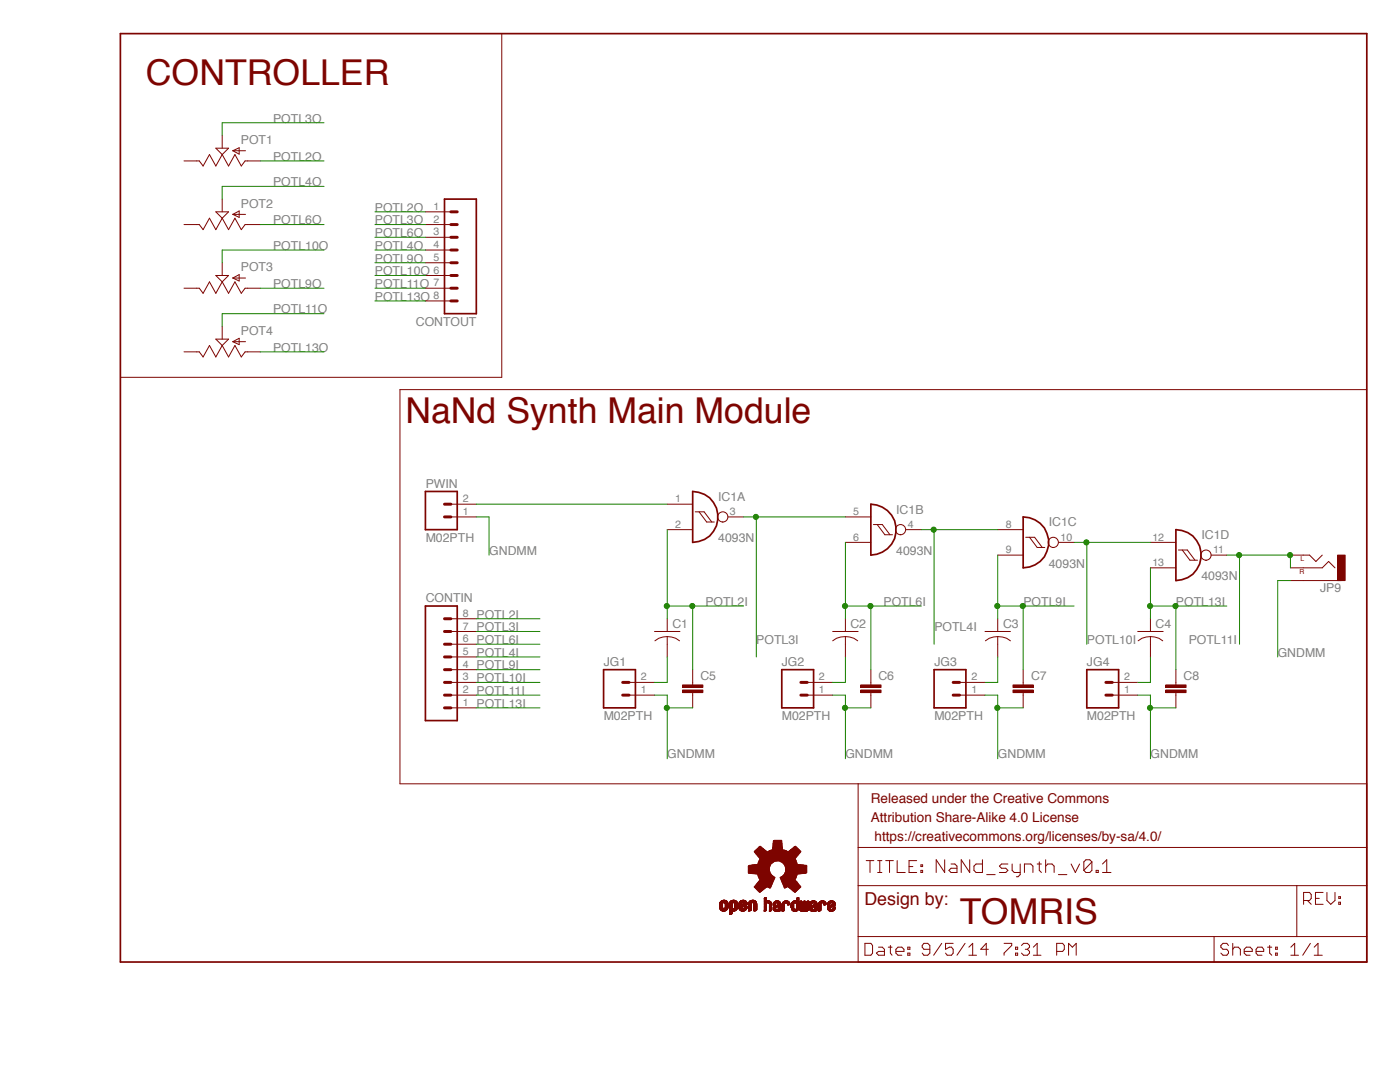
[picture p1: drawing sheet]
<svg xmlns="http://www.w3.org/2000/svg" width="279mm" height="216mm" viewBox="0 0 279 216" stroke-linecap="round" stroke-linejoin="round" font-family="sans-serif">
<g fill="none" stroke="#7d0400" stroke-width=".2">
<path d="M100.1 6.7v68.6h-76.1M272.8 77.7h-193v78.7h193v35.6h-101.5v-35.6M133.2 100.6h5M133.2 105.7h5M138.7 102.1h1.8l1.5 2.1M139.5 102.1l1.5 2.1h1.6M145.3 103.1h3.1M168.7 103.1h5.1M168.7 108.2h5.1M174.3 104.7h1.8l1.5 2M175.1 104.7l1.5 2h1.5M180.8 105.7h3.1"/>
<path d="M199.1 105.7h5.1M199.1 110.8h5.1M204.7 107.2h1.8l1.5 2M205.5 107.2l1.5 2h1.5M211.3 108.2h3.1M229.6 108.2h5.1M229.6 113.3h5.1M235.2 109.7h1.8l1.5 2.1M235.9 109.7l1.6 2.1h1.5M241.7 110.8h3.1M130.6 126h5.1M133.2 127l1.7 .4 .7 .5"/>
<path d="M133.2 127l-1.7 .4-.8 .5M133.2 123.5v2.5M133.2 127v4.1M138.2 136.2v.5M138.2 138.2v.5M166.2 126h5.1M168.7 127l1.7 .4 .8 .5M168.7 127l-1.8 .4-.7 .5M168.7 123.5v2.5M168.7 127v4.1M196.6 126h5.1M199.1 127l1.8 .4 .8 .5"/>
<path d="M199.1 127l-1.7 .4-.7 .5M199.1 123.5v2.5M199.1 127v4.1M227.1 126h5M229.6 127l1.7 .4 .8 .5M229.6 127l-1.7 .4-.8 .5M229.6 123.5v2.5M229.6 127v4.1M143.8 179.9h1.2M143.9 179.9h1M144 179.8h.8M144.2 179.7h.4"/>
<path d="M145.7 179.9h1.2M145.8 179.9h1M145.9 179.8h.8M146.1 179.7h.4M147.6 179.9h1.2M147.7 179.9h1M147.8 179.8h.9M148 179.7h.4M149.5 179.9h1.2M149.6 179.9h1M149.7 179.8h.8M149.9 179.7h.4"/>
<path d="M152.5 179.3h.3M152.5 179.7h.3M152.5 179.9h1.1M152.5 179.9h1M152.5 179.8h.3M152.5 179.6h.3M152.5 179.5h.3M152.5 179.4h.3M152.5 179.2h.3M152.7 179.1v.1M154.6 179.9h.8M154.7 179.9h.6"/>
<path d="M156.4 179.9h.9M156.5 179.9h.6M158.2 179.9h1.1M158.3 179.9h.6M159 179.7h.3M159 179.3h.3M159 179.9h.3M159 179.8h.3M159 179.6h.3M159 179.5h.3M159 179.4h.3M159.1 179.2h.2"/>
<path d="M159.2 179.1v.1M159.6 179.9h.2M159.7 179.9h.1M160.3 179.9h.3M160.4 179.9h.2M161 179.9h.3M161.1 179.9h.2M161.8 179.9h.9M161.9 179.9h.6M163.6 179.9h.9M163.7 179.9h.7M165.4 179.9h.9"/>
<path d="M165.6 179.9h.6M171.3 176.7h101.5M171.3 169.1h101.5M172.9 171.7h1.5M173.6 171.7v2.4M175.2 171.7h.8M175.2 174.1h.8M175.6 171.7v2.4M176.8 171.7h1.5M177.5 171.7v2.4M179 171.7v2.4h1.7M181.4 172.9h.8"/>
<path d="M182.9 171.7h-1.5v2.4h1.5M183.8 173.7h.3v.4h-.3zM183.8 172.6h.3v.3h-.3zM188.5 171.6v2.5l-1.7-2.5v2.5M189.8 172.4h.8l.4 .4v1.3h-1.2l-.4-.4 .4-.5h1.2M193.5 171.6v2.5l-1.7-2.5v2.5M196.1 171.6v2.5h-1.3l-.4-.4v-.9l.4-.4h1.3M196.9 174.5h1.7M201.1 172.4h-1.2l-.4 .4 .4 .4h.8l.4 .5-.4 .4h-1.2M202 172.4v1.3l.4 .4h1.2M203.6 172.4v2.1l-.4 .4h-.4M204.4 174.1v-1.7h1.3l.4 .4v1.3"/>
<path d="M207 172.4h.8M207.4 172v1.7l.4 .4M208.7 172.8l.4-.4h.9l.4 .4v1.3M208.7 171.6v2.5M211.2 174.5h1.7M213.8 172.4l.8 1.7 .9-1.7M217.9 172v1.7l-.4 .4h-.8l-.4-.4M217.9 172l-.4-.4h-.8l-.4 .4v1.7M217.9 172l-1.6 1.7M218.8 173.7h.4v.4h-.4zM220 174.1h1.7M220 172.4l.9-.8v2.5"/>
<path d="M258.8 176.7v10.2M260.2 179.7h1.1l.4-.4v-.8l-.4-.4h-1.1v2.3M260.9 179.7l.8 .7M262.5 179.3h.8M264.1 178.1h-1.6v2.3h1.6M264.8 178.1v1.6l.8 .7 .8-.7v-1.6M267.2 178.9h.3v.4h-.3zM143.7 180.4h.3M143.7 181.4h.6M143.7 181.3h.5M143.7 181.2h.4M143.7 181.1h.4"/>
<path d="M143.7 181h.3M143.7 180.9h.3M143.7 180.8h.3M143.7 180.7h.3M143.7 180.6h.3M143.7 180.5h.3M143.7 180.4h.4M143.7 180.3h.4M143.7 180.2h.5M143.7 180.1h.6M143.7 180h1.3M143.7 181.5h1.3"/>
<path d="M143.8 181.6h1.1M143.8 181.5h1.2M144 181.7h.8M144.2 181.8h.4M144.4 180.1h.7M144.5 181.4h.6M144.6 181.3h.5M144.6 180.2h.5M144.7 181.2h.4M144.7 180.4h.4M144.7 180.3h.4M144.8 180.4h.3"/>
<path d="M144.8 181.1h.3M144.8 181h.3M144.8 180.9h.3M144.8 180.8h.3M144.8 180.7h.3M144.8 180.6h.3M144.8 180.5h.3M145.6 180.4h.3M145.6 182.5h.2M145.6 182.4h.3M145.6 182.3h.3M145.6 182.2h.3"/>
<path d="M145.6 182.1h.3M145.6 182h.3M145.6 181.9h.3M145.6 181.8h.3M145.6 181.7h1.1M145.6 181.6h1.2M145.6 181.5h1.3M145.6 181.5h1.4M145.6 181.4h.6M145.6 181.3h.4M145.6 181.2h.4M145.6 181.1h.3"/>
<path d="M145.6 181h.3M145.6 180.9h.3M145.6 180.8h.3M145.6 180.7h.3M145.6 180.6h.3M145.6 180.5h.3M145.6 180.3h.4M145.6 180.2h.4M145.6 180.1h.6M145.7 180h1.3M146.1 181.8h.4M146.4 181.4h.6"/>
<path d="M146.4 180.1h.6M146.5 181.3h.5M146.5 180.2h.5M146.6 180.4h.4M146.6 181.2h.4M146.6 181.1h.4M146.6 181h.4M146.6 180.9h.4M146.6 180.8h.4M146.6 180.7h.4M146.6 180.6h.4M146.6 180.5h.4"/>
<path d="M146.6 180.3h.4M147.5 180.4h.4M147.5 181.3h.5M147.5 181.2h.4M147.5 181.1h.4M147.5 181h.6M147.5 181h.7M147.5 180.9h.9M147.5 180.8h1.2M147.5 180.7h1.3M147.5 180.6h1.4M147.5 180.5h.4"/>
<path d="M147.5 180.3h.4M147.5 180.2h.5M147.6 180h1.2M147.6 181.5h1.2M147.6 181.4h.5M147.6 180.1h.5M147.7 181.6h1M147.8 181.7h.8M148 181.8h.4M148.1 180.5h.8M148.3 180.4h.6M148.3 181.4h.6"/>
<path d="M148.3 180.1h.6M148.4 181.3h.5M148.4 180.2h.5M148.5 181.2h.4M148.5 180.4h.4M148.5 180.3h.4M148.6 181.1h.3M148.6 181h.3M148.7 181h.2M148.7 180.9h.2M149.3 181.8h.2M149.4 180.4h.4"/>
<path d="M149.4 181.7h.4M149.4 181.6h.4M149.4 181.5h.4M149.4 181.4h.4M149.4 181.3h.4M149.4 181.2h.4M149.4 181.1h.4M149.4 181h.4M149.4 180.9h.4M149.4 180.8h.4M149.4 180.7h.4M149.4 180.6h.4"/>
<path d="M149.4 180.5h.4M149.4 180.3h.4M149.4 180.2h.5M149.4 180.1h.7M149.5 180h1.3M150.2 180.1h.6M150.3 180.2h.6M150.4 180.4h.5M150.4 181.7h.4M150.4 181.6h.5M150.4 181.5h.5M150.4 181.4h.5"/>
<path d="M150.4 181.3h.5M150.4 181.2h.5M150.4 181.1h.5M150.4 181h.5M150.4 180.9h.5M150.4 180.8h.5M150.4 180.7h.5M150.4 180.6h.5M150.4 180.5h.5M150.4 180.3h.5M150.5 181.8h.1M152.5 181.8h.1"/>
<path d="M152.5 181.7h.3M152.5 180.4h.3M152.5 180h1.2M152.5 181.6h.3M152.5 181.5h.3M152.5 181.4h.3M152.5 181.3h.3M152.5 181.2h.3M152.5 181.1h.3M152.5 181h.3M152.5 180.9h.3M152.5 180.8h.3"/>
<path d="M152.5 180.7h.3M152.5 180.6h.3M152.5 180.5h.3M152.5 180.3h.4M152.5 180.2h.5M152.5 180.1h1.2M153.4 180.2h.4M153.5 181.8h.2M153.5 180.3h.3M153.6 180.4h.2M153.6 181.7h.2M153.6 181.6h.2"/>
<path d="M153.6 181.5h.2M153.6 181.4h.2M153.6 181.3h.2M153.6 181.2h.2M153.6 181.1h.2M153.6 181h.2M153.6 180.9h.2M153.6 180.8h.2M153.6 180.7h.2M153.6 180.6h.2M153.6 180.5h.2M154.2 180.6h.3"/>
<path d="M154.3 180.4h.3M154.3 181.5h.9M154.3 181.5h.4M154.3 181.4h.4M154.3 181.3h.3M154.3 181.2h.4M154.3 181.1h.4M154.3 181h.7M154.3 180.5h.3M154.3 180.4h.4M154.3 180.3h.4M154.3 180.2h.4"/>
<path d="M154.4 181.6h.8M154.4 181h.8M154.4 180.1h1.2M154.5 180h1M154.5 181.7h.8M154.5 180.9h1.2M154.7 181.8h.5M154.7 180.8h1M154.8 180.7h.9M155.1 181.5h.1M155.1 180.6h.6M155.2 180.2h.4"/>
<path d="M155.3 180.5h.4M155.3 180.3h.4M155.3 180.4h.4M155.3 181.8h.2M155.3 181.7h.4M155.3 181.6h.4M155.3 181.5h.4M155.3 181.4h.4M155.3 181.3h.4M155.3 181.2h.4M155.3 181.1h.4M155.3 181h.4"/>
<path d="M156 181.8h.3M156.1 180.4h.3M156.1 181.7h.3M156.1 181.6h.3M156.1 181.5h.3M156.1 181.4h.3M156.1 181.3h.3M156.1 181.2h.3M156.1 181.1h.3M156.1 181h.3M156.1 180.9h.3M156.1 180.8h.3"/>
<path d="M156.1 180.7h.3M156.1 180.6h.3M156.1 180.5h.3M156.1 180.3h.4M156.2 180.2h.4M156.2 180.1h1.2M156.3 180h1.1M157 180.2h.5M157.1 180.4h.4M157.1 180.3h.4M157.2 180.4h.3M157.5 180.5l-.3 .1"/>
<path d="M157.9 181.1h.3M157.9 181h.3M157.9 180.9h.3M157.9 180.8h.3M157.9 180.7h.3M157.9 180.6h.3M157.9 180.5h.3M158 180.4h.2M158 181.5h.5M158 181.4h.3M158 181.3h.2M158 181.2h.2"/>
<path d="M158 180.4h.3M158 180.3h.3M158 180.2h.4M158.1 180h1.2M158.1 181.6h1.1M158.1 181.5h1.1M158.1 180.1h1.2M158.2 181.7h.9M158.3 181.8h.6M158.8 181.5h.4M158.8 180.2h.5M158.9 181.4h.3"/>
<path d="M158.9 180.3h.4M159 180.4h.3M159 181.3h.3M159 181.2h.3M159 181.1h.3M159 181h.3M159 180.9h.3M159 180.8h.3M159 180.7h.3M159 180.6h.3M159 180.5h.3M159.6 180.4h.2"/>
<path d="M159.6 180h.2M159.6 181.5h1.7M159.6 181.5h.3M159.6 181.4h.3M159.6 181.3h.3M159.6 181.2h.2M159.6 181.1h.2M159.6 181h.2M159.6 180.9h.2M159.6 180.8h.2M159.6 180.7h.2M159.6 180.6h.2"/>
<path d="M159.6 180.5h.2M159.6 180.3h.2M159.6 180.2h.2M159.6 180.1h.2M159.7 181.6h1.5M159.7 181.7h1.5M159.8 181.8h.5M160.2 181.5h.5M160.3 180.4h.3M160.3 180h.3M160.3 181.4h.3M160.3 181.3h.3"/>
<path d="M160.3 181.2h.3M160.3 181.1h.3M160.3 181h.3M160.3 180.9h.3M160.3 180.8h.3M160.3 180.7h.3M160.3 180.6h.3M160.3 180.5h.3M160.3 180.3h.3M160.3 180.2h.3M160.3 180.1h.3M160.5 181.8h.5"/>
<path d="M160.9 181.5h.4M160.9 181.4h.4M161 180.4h.3M161 180h.3M161 181.3h.3M161 181.2h.3M161 181.1h.3M161 181h.3M161 180.9h.3M161 180.8h.3M161 180.7h.3M161 180.6h.3"/>
<path d="M161 180.5h.3M161 180.3h.3M161 180.2h.3M161 180.1h.3M161.5 180.4h.4M161.5 181.5h.4M161.5 181.4h.4M161.5 181.3h.4M161.5 181.2h.4M161.5 181.1h.5M161.5 180.6h.2M161.5 180.5h.4"/>
<path d="M161.6 181.5h.9M161.6 181h.6M161.6 180.3h.3M161.6 180.2h.4M161.7 180h1.1M161.7 181.6h.8M161.7 181h.7M161.7 180.1h1.1M161.8 181.7h.7M161.8 180.9h1.1M161.9 181.8h.6M161.9 180.8h1"/>
<path d="M162.1 180.7h.8M162.3 181.5h.1M162.3 180.6h.6M162.5 180.2h.4M162.5 181.8h.3M162.5 180.5h.4M162.5 180.3h.4M162.6 180.4h.3M162.6 181.7h.3M162.6 181.6h.3M162.6 181.5h.3M162.6 181.4h.3"/>
<path d="M162.6 181.3h.3M162.6 181.2h.3M162.6 181.1h.3M162.6 181h.3M163.3 181.8h.3M163.4 180.4h.2M163.4 181.7h.2M163.4 181.6h.2M163.4 181.5h.2M163.4 181.4h.2M163.4 181.3h.2M163.4 181.2h.2"/>
<path d="M163.4 181.1h.2M163.4 181h.2M163.4 180.9h.2M163.4 180.8h.2M163.4 180.7h.2M163.4 180.6h.2M163.4 180.5h.2M163.4 180.4h.3M163.4 180.3h.4M163.4 180.2h.4M163.5 180.1h1.2M163.6 180h1"/>
<path d="M164.2 180.2h.5M164.3 180.3h.4M164.4 180.4h.3M164.4 180.5h.3M164.5 180.6h.1M165.2 180.4h.3M165.2 181.4h.4M165.2 181.3h.3M165.2 181.2h.3M165.2 181.1h.4M165.2 181h.6M165.2 181h.7"/>
<path d="M165.2 180.9h1M165.2 180.8h1.1M165.2 180.7h.3M165.2 180.6h.3M165.2 180.5h.3M165.2 180.3h.4M165.2 181.5h1.2M165.2 181.5h.5M165.2 180.2h.5M165.2 180.1h1.2M165.3 180h1.1M165.3 181.6h1"/>
<path d="M165.4 181.7h.9M165.6 181.8h.6M165.7 180.7h.8M165.8 180.6h.7M166.1 181.5h.4M166.1 180.5h.4M166.1 180.2h.4M166.2 181.4h.3M166.2 181.3h.3M166.2 180.4h.3M166.2 180.3h.3M166.3 180.4h.2"/>
<path d="M166.3 181.2h.2M166.3 181.1h.2M166.3 181h.2M171.3 186.9h101.5M172.6 188.2h1.2l.3 .5v1.5l-.3 .4h-1.2zM175.3 189h.8l.4 .4v1.2h-1.2l-.4-.4 .4-.4h1.2M177.3 189h.7M177.7 188.7v1.5l.3 .4M178.8 189.8h1.6v-.4l-.4-.4h-.8l-.4 .4v.8l.4 .4h.8M181.2 190.2h.4v.4h-.4zM181.2 189h.4v.4h-.4zM185.6 189.4h-1.2l-.4-.4v-.3l.4-.5h.7l.5 .5v1.5l-.5 .4h-.7l-.4-.4"/>
<path d="M187.9 188.2l-1.6 2.4M190.2 188.2h-1.5v1.2l.8-.4h.4l.3 .4v.8l-.3 .4h-.9l-.3-.4M192.6 188.2l-1.6 2.4M193.4 190.6h1.5M193.4 189l.7-.8v2.4M197.3 189.4h-1.6l1.1-1.2v2.4M200.4 188.2h1.5v.5l-1.5 1.5v.4M202.7 190.2h.4v.4h-.4zM202.7 189h.4v.4h-.4zM203.9 188.7l.4-.5h.7l.5 .5v.3l-.5 .4M204.6 189.4h.4M205 189.4l.5 .4v.4l-.5 .4h-.7l-.4-.4"/>
<path d="M206.2 190.6h1.6M206.2 189l.8-.8v2.4M210.9 189.8h1.2l.3-.4v-.7l-.3-.5h-1.2v2.4M213.3 190.6v-2.4l.7 .8 .8-.8v2.4M242.3 186.9v5.1M245.2 188.7l-.4-.5h-.7l-.5 .5v.3l.5 .4h.7l.4 .4v.4l-.4 .4h-.7l-.5-.4M246 189.4l.4-.4h.7l.4 .4v1.2M246 188.2v2.4M248.3 189.8h1.6v-.4l-.4-.4h-.8l-.4 .4v.8l.4 .4h.8M250.7 189.8h1.5v-.4l-.3-.4h-.9l-.3 .4v.8l.3 .4h.9M253 189h.8M253.4 188.7v1.5l.4 .4"/>
<path d="M254.6 190.2h.3v.4h-.3zM254.6 189h.3v.4h-.3zM257.6 190.6h1.5M257.6 189l.8-.8v2.4M261.5 188.2l-1.5 2.4M262.3 190.6h1.6M262.3 189l.7-.8v2.4M267.2 180h.3v.4h-.3z"/>
<circle cx="144.3" cy="103.1" r="1.02"/>
<circle cx="179.7" cy="105.7" r="1.02"/>
<circle cx="210.2" cy="108.2" r="1.02"/>
<circle cx="240.7" cy="110.8" r="1.02"/>
</g>
<g fill="none" stroke="#7d0400" stroke-width=".34">
<path d="M24 6.7h248.8v185.3h-248.8zM138.2 98.1a5.1 5.1 0 0 1 5.1 5 5.1 5.1 0 0 1-5.1 5.1zM173.8 100.6a5.1 5.1 0 0 1 5 5.1 5.1 5.1 0 0 1-5 5.1zM204.2 103.1a5.1 5.1 0 0 1 5.1 5.1 5.1 5.1 0 0 1-5.1 5.1zM234.7 105.7a5.1 5.1 0 0 1 5 5.1 5.1 5.1 0 0 1-5 5zM149.4 173.9h4M149.4 173.7h3.9M149.4 173.4h3.9M149.4 173.2h3.9M149.4 172.9h4M149.7 174.2h3.8M150.5 172.7h3"/>
<path d="M150.6 177l1 1 1.5-1.2 .2 .2M150.6 177h2.2M150.7 169.9h2M150.8 170.1h8.7M150.9 177.2h1.6M150.9 176.7h2.8M150.9 170.4h8.3M150.9 169.6h1.5M151 176.5h2.9M151.1 177.5h1.1M151.2 170.6h7.9M151.2 169.4h.8"/>
<path d="M151.3 176.2h2.7M151.3 174.4h2.3M151.4 177.7h.5M151.4 174.7h2.4M151.4 172.4h2.2M151.4 170.9h7.4M151.4 176h2.7M151.4 174.9h2.8M151.4 172.1h2.5M151.4 169.1h.4M151.5 171.9h2.7M151.6 175.7h2.6"/>
<path d="M151.6 175.2h2.8M151.6 171.6h7M151.6 171.1h7M151.7 175.5h2.6M151.8 171.4l-.5 1.2-1.9 .2v1.4l1.9 .1 .2 .9 .3 .3-1.2 1.5M151.8 171.4h6.7M153.3 173.2a1.75 1.75 0 0 0 1.1 1.9l-.8 2-.3-.1M153.3 177h.3M153.4 172.9l-.1 .3M153.6 169.9h3.1M153.9 172.1l-.5 .8M153.9 172.1l.8-.4a2.06 2.06 0 0 1 1.8 .7"/>
<path d="M154.2 169.6h1.8M154.2 169.4h1.7M154.2 169.1h1.7M154.3 168.8h1.6M154.3 168.6h1.6M154.3 168.3h1.6M154.4 168.1h1.5M155.8 167.8l.2 1.9 1.2 .5 1.4-1.2 1 .9-1.1 1.5M155.9 167.8h-1.5l-.2 1.9-.8 .2-.3 .3-1.5-1.2-1 .9 1.2 1.5M155.9 175.2h2.7M155.9 175.5h2.6M155.9 171.9h2.8"/>
<path d="M156 175.7h2.6M156.1 176h2.7M156.1 174.9h2.6M156.3 176.2h2.7M156.4 176.5h2.8M156.4 174.7h2.4M156.4 172.1h2.4M156.4 176.7h3M156.5 172.4l.2 .3M156.5 177h.4M156.5 172.4h2.4M156.6 174.4h2.3"/>
<path d="M156.7 172.7l.1 .2M156.7 174.2h3.9M156.7 172.7h3M156.8 172.9a1.65 1.65 0 0 1-1 2.2l.8 2 .3-.1M156.8 172.9h4M156.9 177l.3-.2 1.4 1.2 1-1M156.9 173.9h3.9M156.9 173.7h3.9M156.9 173.4h3.9M156.9 173.2h3.9M157.4 177h2.2M157.5 169.9h2"/>
<path d="M157.7 177.2h1.6M157.8 169.6h1.4M158.1 177.5h1.1M158.1 169.4h.9M158.3 177.7h.6M158.5 171.4l.4 1.2 1.9 .2v1.4l-1.9 .1-.3 .9M158.5 169.1h.2M158.6 175.2l-.1 .3 1.1 1.5"/>
</g>
<path d="M136.2 137.7h4.1v.5h-4.1z" fill="#7d0400"/>
<path d="M136.2 137.7h4.1v.5h-4.1z" fill="none" stroke="#7d0400" stroke-width=".2"/>
<path d="M136.2 136.7h4.1v.5h-4.1z" fill="#7d0400"/>
<path d="M136.2 136.7h4.1v.5h-4.1zM138.2 133.6v2.6M138.2 138.7v2.5M173.8 136.2v.5M173.8 138.2v.5" fill="none" stroke="#7d0400" stroke-width=".2"/>
<path d="M171.8 137.7h4.1v.5h-4.1z" fill="#7d0400"/>
<path d="M171.8 137.7h4v.5h-4z" fill="none" stroke="#7d0400" stroke-width=".2"/>
<path d="M171.8 136.7h4.1v.5h-4.1z" fill="#7d0400"/>
<path d="M171.8 136.7h4v.5h-4zM173.8 133.6v2.6M173.8 138.7v2.5M204.2 136.2v.5M204.2 138.2v.5" fill="none" stroke="#7d0400" stroke-width=".2"/>
<path d="M202.2 137.7h4v.5h-4z" fill="#7d0400"/>
<path d="M202.2 137.7h4v.5h-4z" fill="none" stroke="#7d0400" stroke-width=".2"/>
<path d="M202.2 136.7h4v.5h-4z" fill="#7d0400"/>
<path d="M202.2 136.7h4v.5h-4zM204.2 133.6v2.6M204.2 138.7v2.5M234.7 136.2v.5M234.7 138.2v.5" fill="none" stroke="#7d0400" stroke-width=".2"/>
<path d="M232.7 137.7h4v.5h-4z" fill="#7d0400"/>
<path d="M232.6 137.7h4.1v.5h-4.1z" fill="none" stroke="#7d0400" stroke-width=".2"/>
<path d="M232.7 136.7h4v.5h-4z" fill="#7d0400"/>
<g fill="none" stroke="#7d0400" stroke-width=".2">
<path d="M260.1 110.8h1.2l1.3 1.2 1.3-1.2M260.1 113.3h3.8l1.3-1.3 1.2 1.3M260.1 115.8h7.6M125.5 138.7h5.1M125.5 136.2h5.1M161.1 138.7h5.1M161.1 136.2h5.1M191.5 138.7h5.1M191.5 136.2h5.1M222 138.7h5.1M222 136.2h5.1M232.6 136.7h4.1v.5h-4.1z"/>
<path d="M234.7 133.6v2.6M234.7 138.7v2.5"/>
</g>
<path d="M120.5 133.6h6.3v7.6h-6.3zM156 133.6h6.4v7.6h-6.4zM186.4 133.6h6.4v7.6h-6.4zM216.9 133.6h6.3v7.6h-6.3z" fill="none" stroke="#7d0400" stroke-width=".34"/>
<path d="M124.3 136.2h1.2M124.3 138.7h1.2M159.8 136.2h1.3M159.8 138.7h1.3M190.2 136.2h1.3M190.2 138.7h1.3M220.7 136.2h1.3M220.7 138.7h1.3" fill="none" stroke="#7d0400" stroke-width=".59"/>
<path d="M267 110.7h1.5v5.1h-1.5z" fill="#7d0400"/>
<g fill="none" stroke="#7d0400" stroke-width=".2">
<path d="M43.1 29.6h2.5l-1.3 1.2zM44.3 27v2.6M44.3 39.7v2.6M44.3 30.8l-1.2 2.3-1.3-2.3-1.3 2.3-.7-1h-3.1M44.3 30.8l1.3 2.3 1.3-2.3 1.3 2.3 .7-1h3.1M46.5 30.1l1.2-.6v1.3zM46.5 30.1h2.5M43.1 42.3h2.5l-1.3 1.2zM43.1 55h2.5l-1.3 1.2zM44.3 43.5l-1.2 2.3-1.3-2.3-1.3 2.3-.7-1h-3.1M44.3 43.5l1.3 2.3 1.3-2.3 1.3 2.3 .7-1h3.1M44.3 56.2l-1.2 2.3-1.3-2.3-1.3 2.3-.7-1h-3.1"/>
<path d="M44.3 56.2l1.3 2.3 1.3-2.3 1.3 2.3 .7-1h3.1M44.3 52.4v2.6M46.5 42.8h2.5M46.5 42.8l1.2-.7v1.3zM46.5 55.5l1.2-.7v1.3zM46.5 55.5h2.5M84.9 42.3h5.1M84.9 44.8h5.1M84.9 47.3h5.1M84.9 49.9h5.1M84.9 52.4h5.1M84.9 55h5.1"/>
<path d="M84.9 57.5h5.1M43.1 67.7h2.5l-1.3 1.2zM44.3 65.1v2.6M44.3 68.9l-1.2 2.3-1.3-2.3-1.3 2.3-.7-1h-3.1M44.3 68.9l1.3 2.3 1.3-2.3 1.3 2.3 .7-1h3.1M46.5 68.2l1.2-.7v1.3zM46.5 68.2h2.5M84.9 60h5.1M90 103.1h5.1M90 100.6h5.1M257.5 113.3h2.6M257.5 110.8h2.6"/>
<path d="M257.5 115.8h2.6M266.9 110.8h1.6v5h-1.6zM90 138.7h5.1M90 136.2h5.1M90 133.6h5.1M90 131.1h5.1M90 128.5h5.1M90 126h5.1M90 123.5h5.1M90 141.2h5.1M143.9 179.9h1.3M143.9 179.9h1.2"/>
<path d="M144 179.8h1M144.2 179.7h.7M144.3 179.6h.4M145.8 179.9h1.2M145.9 179.9h1.1M145.9 179.8h1M146 179.7h.8M146.3 179.6h.2M147.7 179.9h1.3M147.8 179.9h1.1M147.9 179.8h.9M148 179.7h.7"/>
<path d="M148.2 179.6h.3M149.6 179.9h1.3M149.7 179.9h1.2M149.8 179.8h1M149.8 179.7h.8M150.1 179.6h.3M152.6 179.9h1.2M152.6 179.9h1.1M152.6 179.8h.3M152.6 179.7h.3M152.6 179.6h.3M152.6 179.5h.3"/>
<path d="M152.6 179.4h.3M152.6 179.3h.3M152.6 179.2h.3M152.7 179.1h.2M153.1 179.8h.5M154.7 179.9h.9M154.7 179.9h.8M154.8 179.8h.5M156.4 179.9h1.1M156.5 179.9h.9M156.7 179.8h.5M158.2 179.9h1.2"/>
<path d="M158.3 179.9h1.1M158.5 179.8h.5M159.2 179.8h.2M159.2 179.7h.2M159.2 179.6h.2M159.2 179.5h.2M159.2 179.4h.2M159.2 179.3h.2M159.2 179.2h.2M159.2 179.1h.2M159.7 179.9h.3M159.8 179.8h.2"/>
<path d="M160.4 179.9h.3M160.5 179.8h.2M161.1 179.9h.3M161.2 179.9h.2M161.2 179.8h.2M161.9 179.9h1M161.9 179.9h.9M162.1 179.8h.5M163.6 179.9h1.1M163.8 179.9h.8M163.9 179.8h.5M165.5 179.9h1"/>
<path d="M165.6 179.9h.8M165.8 179.8h.5M143.7 181h.5M143.7 180.9h.5M143.7 180.8h.5M143.7 180.7h.5M143.7 180.6h.5M143.7 180.5h.5M143.7 180.4h.5M143.7 180.3h.5M143.8 181.4h1.4M143.8 181.3h.6"/>
<path d="M143.8 181.2h.5M143.8 181.1h.5M143.8 180.2h.5M143.8 180.1h.5M143.8 180h1.4M143.9 181.5h1.3M144 181.6h1M144 181.5h1.1M144.2 181.7h.6M144.7 181.3h.5M144.7 180.1h.6M144.8 181.2h.5"/>
<path d="M144.8 180.2h.5M144.8 181.1h.5M144.8 181h.5M144.8 180.9h.5M144.8 180.8h.5M144.8 180.7h.5M144.8 180.6h.5M144.8 180.5h.5M144.8 180.4h.5M144.8 180.3h.5M145.7 182.4h.3M145.7 182.3h.4"/>
<path d="M145.7 182.2h.4M145.7 182.1h.4M145.7 182h.4M145.7 181.9h.4M145.7 181.8h.4M145.7 181.7h1.1M145.7 181.6h1.2M145.7 181.5h1.3M145.7 181.4h1.4M145.7 181.3h.6M145.7 181.2h.5M145.7 181.1h.4"/>
<path d="M145.7 181h.4M145.7 180.9h.4M145.7 180.8h.4M145.7 180.7h.4M145.7 180.6h.4M145.7 180.5h.4M145.7 180.4h.4M145.7 180.3h.4M145.7 180.2h.5M145.7 180.1h.6M145.8 182.5h.1M145.8 180h1.3"/>
<path d="M146.5 181.3h.6M146.6 180.1h.5M146.7 181.2h.4M146.7 181.1h.4M146.7 180.2h.4M146.8 181h.3M146.8 180.9h.3M146.8 180.8h.3M146.8 180.7h.3M146.8 180.6h.3M146.8 180.5h.3M146.8 180.4h.3"/>
<path d="M146.8 180.3h.3M147.6 181.4h1.4M147.6 181.3h.6M147.6 181.2h.5M147.6 181.1h.5M147.6 181h.5M147.6 181h.7M147.6 180.9h.9M147.6 180.8h1.1M147.6 180.7h1.2M147.6 180.6h1.4M147.6 180.5h.4"/>
<path d="M147.6 180.4h.4M147.6 180.3h.5M147.6 180.2h.5M147.6 180.1h.5M147.6 180h1.4M147.7 181.5h1.2M147.8 181.5h1.1M147.9 181.6h.9M148 181.7h.7M148.1 180.5h1M148.3 180.4h.8M148.5 181.3h.6"/>
<path d="M148.5 180.4h.6M148.5 180.1h.6M148.6 181.2h.5M148.6 180.2h.5M148.7 181.1h.4M148.7 181h.4M148.7 180.3h.4M148.8 180.9h.3M149.5 181.7h.3M149.5 181.6h.4M149.5 181.5h.4M149.5 181.4h.4"/>
<path d="M149.5 181.3h.4M149.5 181.2h.4M149.5 181.1h.4M149.5 181h.4M149.5 180.9h.4M149.5 180.8h.4M149.5 180.7h.4M149.5 180.6h.4M149.5 180.5h.4M149.5 180.4h.4M149.5 180.3h.4M149.5 180.2h.5"/>
<path d="M149.6 180.1h.5M149.6 180h1.3M150.4 180.1h.5M150.5 180.2h.4M150.6 181.7h.3M150.6 181.6h.3M150.6 181.5h.4M150.6 181.4h.4M150.6 181.3h.4M150.6 181.2h.4M150.6 181.1h.4M150.6 181h.4"/>
<path d="M150.6 180.9h.4M150.6 180.8h.4M150.6 180.7h.4M150.6 180.6h.4M150.6 180.5h.4M150.6 180.4h.4M150.6 180.3h.4M152.5 181.7h.4M152.6 181.6h.3M152.6 181.5h.3M152.6 181.4h.3M152.6 181.3h.3"/>
<path d="M152.6 181.2h.3M152.6 181.1h.3M152.6 181h.3M152.6 180.9h.3M152.6 180.8h.3M152.6 180.7h.3M152.6 180.6h.3M152.6 180.5h.3M152.6 180.4h.3M152.6 180.4h.4M152.6 180.3h.4M152.6 180.2h.5"/>
<path d="M152.6 180.1h.6M152.6 180h1.3M153.4 180.1h.5M153.6 180.2h.4M153.6 181.7h.4M153.6 180.3h.4M153.7 181.7v.1M153.7 181.6h.3M153.7 181.5h.3M153.7 181.4h.3M153.7 181.3h.3M153.7 181.2h.3"/>
<path d="M153.7 181.1h.3M153.7 181h.3M153.7 180.9h.3M153.7 180.8h.3M153.7 180.7h.3M153.7 180.6h.3M153.7 180.5h.3M153.7 180.4h.3M154.4 181.3h.3M154.4 181.2h.3M154.4 181.1h.4M154.4 180.5h.3"/>
<path d="M154.4 180.4h.3M154.5 181.5h.8M154.5 181.4h.3M154.5 181h.5M154.5 181h.7M154.5 180.3h.2M154.5 180.2h.3M154.5 180.1h.5M154.6 181.6h.7M154.6 180.9h.7M154.6 180h1.1M154.7 181.7h.6"/>
<path d="M154.7 180.8h1.2M154.8 181.8h.5M154.8 180.7h1.1M155.1 180.6h.8M155.3 180.5h.6M155.3 180.1h.5M155.3 180.2h.5M155.4 181.7h.4M155.4 180.4h.5M155.5 181.6h.4M155.5 181.5h.4M155.5 181.4h.4"/>
<path d="M155.5 181.3h.4M155.5 181.2h.4M155.5 181.1h.4M155.5 181h.4M155.5 180.9h.4M155.5 180.4h.4M155.5 180.3h.3M156.2 181.7h.3M156.3 181.7v.1M156.3 181.6h.2M156.3 181.5h.2M156.3 181.4h.2"/>
<path d="M156.3 181.3h.2M156.3 181.2h.2M156.3 181.1h.2M156.3 181h.2M156.3 180.9h.2M156.3 180.8h.2M156.3 180.7h.2M156.3 180.6h.2M156.3 180.5h.2M156.3 180.4h.2M156.3 180.3h.3M156.3 180.2h.4"/>
<path d="M156.4 180.1h.5M156.4 180h1.1M157 180.1h.5M157.2 180.2h.4M157.3 180.5h.2M157.3 180.4h.3M157.3 180.3h.3M157.4 180.4h.2M158.1 181.3h.3M158.1 181.2h.3M158.1 181.1h.3M158.1 181h.3"/>
<path d="M158.1 180.9h.3M158.1 180.8h.3M158.1 180.7h.3M158.1 180.6h.3M158.1 180.5h.3M158.1 180.4h.3M158.1 180.3h.3M158.1 181.5h1.2M158.1 181.4h.4M158.1 180.2h.4M158.1 180.1h.5M158.2 181.6h1"/>
<path d="M158.2 181.5h1.1M158.2 180h1.2M158.4 181.7h.8M158.6 181.8h.4M158.8 180.1h.6M159 181.4h.4M159 180.2h.4M159.1 181.3h.3M159.1 180.3h.3M159.2 181.2h.2M159.2 181.1h.2M159.2 181h.2"/>
<path d="M159.2 180.9h.2M159.2 180.8h.2M159.2 180.7h.2M159.2 180.6h.2M159.2 180.5h.2M159.2 180.4h.2M159.7 181.5h1.7M159.7 181.4h.4M159.7 181.3h.3M159.7 181.2h.3M159.7 181.1h.3M159.7 181h.3"/>
<path d="M159.7 180.9h.3M159.7 180.8h.3M159.7 180.7h.3M159.7 180.6h.3M159.7 180.5h.3M159.7 180.4h.3M159.7 180.3h.3M159.7 180.2h.3M159.7 180.1h.3M159.7 180h.3M159.8 181.6h1.5M159.9 181.7h1.3"/>
<path d="M160 181.8h.4M160.3 181.4h.5M160.4 181.3h.4M160.4 181.2h.3M160.4 181.1h.3M160.4 181h.3M160.4 180.9h.3M160.4 180.8h.3M160.4 180.7h.3M160.4 180.6h.3M160.4 180.5h.3M160.4 180.4h.3"/>
<path d="M160.4 180.3h.3M160.4 180.2h.3M160.4 180.1h.3M160.4 180h.3M160.8 181.8h.3M161.1 181.4h.3M161.1 181.3h.3M161.1 181.2h.3M161.1 181.1h.3M161.1 181h.3M161.1 180.9h.3M161.1 180.8h.3"/>
<path d="M161.1 180.7h.3M161.1 180.6h.3M161.1 180.5h.3M161.1 180.4h.3M161.1 180.3h.3M161.1 180.2h.3M161.1 180.1h.3M161.1 180h.3M161.6 180.5h.3M161.7 181.5h.8M161.7 181.4h.3M161.7 181.3h.3"/>
<path d="M161.7 181.2h.3M161.7 181.1h.3M161.7 181h.5M161.7 180.4h.2M161.7 180.4h.3M161.7 180.3h.3M161.7 180.2h.4M161.8 181.5h.7M161.8 181h.7M161.8 180.9h.8M161.8 180.1h.5M161.9 181.6h.7"/>
<path d="M161.9 180h1.1M161.9 181.7h.7M161.9 180.8h1.1M162.1 181.8h.4M162.1 180.7h.9M162.3 180.6h.7M162.5 180.1h.5M162.5 180.5h.5M162.6 180.2h.4M162.7 181.7h.3M162.7 180.4h.3M162.7 180.3h.3"/>
<path d="M162.8 181.7v.1M162.8 181.6h.2M162.8 181.5h.2M162.8 181.4h.2M162.8 181.3h.2M162.8 181.2h.2M162.8 181.1h.2M162.8 181h.2M162.8 180.9h.2M162.8 180.4h.2M163.5 181.7h.2M163.5 181.6h.3"/>
<path d="M163.5 181.5h.3M163.5 181.4h.3M163.5 181.3h.3M163.5 181.2h.3M163.5 181.1h.3M163.5 181h.3M163.5 180.9h.3M163.5 180.8h.3M163.5 180.7h.3M163.5 180.6h.3M163.5 180.5h.3M163.5 180.4h.3"/>
<path d="M163.6 181.7v.1M163.6 180.3h.2M163.6 180.2h.3M163.6 180.1h.5M163.6 180h1.1M164.3 180.1h.5M164.4 180.2h.4M164.6 180.5h.1M164.6 180.4h.2M164.6 180.3h.2M165.3 181.4h.5M165.3 181.3h.4"/>
<path d="M165.3 181.2h.3M165.3 181.1h.4M165.3 181h.5M165.3 181h.7M165.3 180.9h.9M165.3 180.8h1M165.3 180.7h1.3M165.3 180.6h.3M165.3 180.5h.3M165.3 180.4h.3M165.3 180.3h.4M165.3 180.2h.5"/>
<path d="M165.4 181.5h1.1M165.4 181.5h1.2M165.4 180.1h.5M165.4 180h1.2M165.5 181.6h.9M165.6 181.7h.7M165.8 181.8h.4M165.8 180.6h.9M166.1 180.5h.6M166.1 180.1h.5M166.3 181.4h.3M166.3 180.4h.4"/>
<path d="M166.3 180.2h.4M166.3 181.3h.4M166.3 181.2h.4M166.3 180.3h.4M166.4 181.1h.3M166.4 181h.3M166.5 181h.2"/>
</g>
<g fill="none" stroke="#7d0400" stroke-width=".34">
<path d="M88.7 39.7h6.4v22.9h-6.4zM84.9 98.1h6.3v7.6h-6.3zM84.9 120.9h6.3v22.9h-6.3zM149.6 173.9h4M149.6 173.7h3.9M149.6 173.4h3.9M149.6 173.2h3.9M149.6 172.9h4M150.1 172.7h3.5M150.3 174.2h3.3M150.8 177h2.1M150.8 169.9h2.1"/>
<path d="M150.9 176.7h3M150.9 170.1h8.7M151 177.2h1.5M151 169.6h1.5M151.1 176.5h2.9M151.1 170.4h8.2M151.3 177.5h.9M151.3 176.2h2.8M151.3 169.4h1M151.4 170.6h7.8M151.4 174.4h2.4M151.4 172.4h2.3"/>
<path d="M151.5 172.1l-.1 .5-1.8 .1v1.4l1.8 .2 .5 1.2-1.1 1.5M151.5 177.7h.5M151.5 176h2.7M151.5 174.7h2.5M151.5 172.1h2.5M151.5 170.9h7.4M151.5 169.1h.5M151.6 174.9h2.7M151.6 171.9h2.7M151.7 171.6h3.3M151.7 175.7h2.6M151.7 175.2h2.8"/>
<path d="M151.8 171.1h6.9M151.9 171.4l-.4 .7M151.9 175.5h2.5M151.9 171.4h6.7M153.5 173.2a1.78 1.78 0 0 0 1.1 1.9l-.9 2-.6-.3-1.4 1.1-.9-.9M153.6 169.9l.7-.3 .3-1.9h1.3l.2 1.9 .9 .3M153.6 169.9l-.5 .2-1.4-1.2-.9 1 1.1 1.5M153.6 177h.1M153.6 169.9h3.4M154.2 169.6h2M154.4 169.4h1.7M154.4 169.1h1.7"/>
<path d="M154.4 168.8h1.6M154.4 168.6h1.6M154.5 168.3h1.5M154.5 168.1h1.4M154.5 167.8h1.4M155.4 171.6a1.59 1.59 0 0 1 1.6 1.3M155.9 175.2h2.8M156.1 175.5h2.5M156.1 174.9h2.7M156.2 175.7h2.5M156.2 171.9h2.6M156.3 176h2.7"/>
<path d="M156.4 176.2h2.8M156.4 174.7h2.6M156.5 176.5h2.8M156.5 172.1h2.5M156.6 176.7h3M156.7 177h.2M156.7 174.4h2.3M156.7 172.4h2.4M156.9 174.2h3.3M156.9 172.7h3.4M157 169.9l.3 .2 1.4-1.2 1 1-1.1 1.5M157 172.9v.3"/>
<path d="M157 173.9h3.9M157 172.9h3.9M157 173.7h3.9M157 173.4h3.9M157 173.2h3.9M157.5 169.9h2.2M157.6 177h2.1M157.9 177.2h1.5M157.9 169.6h1.6M158.2 177.5h1M158.2 169.4h1M158.5 169.1h.5"/>
<path d="M158.6 171.4l.2 .3 .3 .9 1.8 .1v1.4l-1.8 .2-.5 1.2 1.1 1.5-1 .9-1.4-1.1-.6 .3-.8-2 .9-.8 .2-1.1M158.6 177.7h.3M158.7 171.6h-3.6a2.02 2.02 0 0 0-1.6 1.6"/>
</g>
<g fill="none" stroke="#7d0400" stroke-width=".59">
<path d="M90 47.3h1.2M90 44.8h1.2M90 42.3h1.2M90 52.4h1.2M90 49.9h1.2M90 55h1.2M90 57.5h1.2M90 60h1.2M88.7 100.6h1.3M88.7 103.1h1.3M88.7 136.2h1.3M88.7 138.7h1.3"/>
<path d="M88.7 131.1h1.3M88.7 133.6h1.3M88.7 128.5h1.3M88.7 126h1.3M88.7 123.5h1.3M88.7 141.2h1.3"/>
</g>
<path d="M130.6 138.7h2.6v12.7M133.2 131.1v5.1h-2.6M168.7 131.1v5.1h-2.5M199.1 131.1v5.1h-2.5M229.6 131.1v5.1h-2.5M133.2 141.2h5" fill="none" stroke="#1b8100" stroke-width=".2"/>
<circle cx="133.1" cy="141.2" r=".51" fill="#1b8100"/>
<g fill="none" stroke="#1b8100" stroke-width=".2">
<path d="M166.2 138.7h2.5v12.7M168.7 141.2h5.1"/>
<circle cx="133.1" cy="141.2" r=".51"/>
</g>
<circle cx="168.7" cy="141.2" r=".51" fill="#1b8100"/>
<g fill="none" stroke="#1b8100" stroke-width=".2">
<path d="M196.6 138.7h2.5v12.7M199.1 141.2h5.1"/>
<circle cx="168.6" cy="141.2" r=".51"/>
</g>
<circle cx="199.1" cy="141.2" r=".51" fill="#1b8100"/>
<g fill="none" stroke="#1b8100" stroke-width=".2">
<path d="M227.1 138.7h2.5v12.7M229.6 141.2h5.1"/>
<circle cx="199" cy="141.2" r=".51"/>
</g>
<circle cx="229.5" cy="141.2" r=".51" fill="#1b8100"/>
<g fill="none" stroke="#1b8100" stroke-width=".2">
<path d="M95.1 103.1h2.5v7.7M95.1 100.6h38.1M133.2 105.7v17.8M257.5 115.8h-2.5v15.3M95.1 123.5h12.7M133.2 120.9h5v12.7"/>
<circle cx="229.5" cy="141.2" r=".51"/>
</g>
<circle cx="133.1" cy="120.9" r=".51" fill="#1b8100"/>
<g fill="none" stroke="#1b8100" stroke-width=".2">
<path d="M138.2 120.9h10.2"/>
<circle cx="133.1" cy="120.9" r=".51"/>
</g>
<circle cx="138.2" cy="120.9" r=".51" fill="#1b8100"/>
<g fill="none" stroke="#1b8100" stroke-width=".2">
<path d="M148.4 103.1h20.3M150.9 103.1v28M95.1 126h12.7"/>
<circle cx="138.2" cy="120.9" r=".51"/>
</g>
<circle cx="150.9" cy="103.1" r=".51" fill="#1b8100"/>
<g fill="none" stroke="#1b8100" stroke-width=".2">
<path d="M183.9 105.7h15.2M186.4 105.7v22.8"/>
<circle cx="150.9" cy="103.1" r=".51"/>
</g>
<circle cx="186.4" cy="105.7" r=".51" fill="#1b8100"/>
<g fill="none" stroke="#1b8100" stroke-width=".2">
<path d="M168.7 108.2v15.3M95.1 131.1h12.7M168.7 120.9h5.1v12.7"/>
<circle cx="186.3" cy="105.7" r=".51"/>
</g>
<circle cx="168.7" cy="120.9" r=".51" fill="#1b8100"/>
<g fill="none" stroke="#1b8100" stroke-width=".2">
<path d="M173.8 120.9h10.1"/>
<circle cx="168.6" cy="120.9" r=".51"/>
</g>
<circle cx="173.7" cy="120.9" r=".51" fill="#1b8100"/>
<g fill="none" stroke="#1b8100" stroke-width=".2">
<path d="M229.6 113.3v10.2M95.1 128.5h12.7M229.6 120.9h5.1v12.7M95.1 141.2h12.7"/>
<circle cx="173.7" cy="120.9" r=".51"/>
</g>
<circle cx="229.5" cy="120.9" r=".51" fill="#1b8100"/>
<g fill="none" stroke="#1b8100" stroke-width=".2">
<path d="M234.7 120.9h10.1"/>
<circle cx="229.5" cy="120.9" r=".51"/>
</g>
<circle cx="234.6" cy="120.9" r=".51" fill="#1b8100"/>
<g fill="none" stroke="#1b8100" stroke-width=".2">
<path d="M247.4 110.8h10.1v2.5M95.1 138.7h12.7"/>
<circle cx="234.6" cy="120.9" r=".51"/>
</g>
<circle cx="257.5" cy="110.7" r=".51" fill="#1b8100"/>
<g fill="none" stroke="#1b8100" stroke-width=".2">
<path d="M244.8 110.8h2.6v17.7"/>
<circle cx="257.5" cy="110.8" r=".51"/>
</g>
<circle cx="247.3" cy="110.7" r=".51" fill="#1b8100"/>
<g fill="none" stroke="#1b8100" stroke-width=".2">
<path d="M214.4 108.2h15.2M216.9 108.2v20.3M95.1 136.2h12.7"/>
<circle cx="247.3" cy="110.8" r=".51"/>
</g>
<circle cx="216.8" cy="108.2" r=".51" fill="#1b8100"/>
<g fill="none" stroke="#1b8100" stroke-width=".2">
<path d="M199.1 110.8v12.7M95.1 133.6h12.7M199.1 120.9h5.1v12.7"/>
<circle cx="216.8" cy="108.2" r=".51"/>
</g>
<circle cx="199.1" cy="120.9" r=".51" fill="#1b8100"/>
<g fill="none" stroke="#1b8100" stroke-width=".2">
<path d="M204.2 120.9h10.2"/>
<circle cx="199" cy="120.9" r=".51"/>
</g>
<circle cx="204.1" cy="120.9" r=".51" fill="#1b8100"/>
<g fill="none" stroke="#1b8100" stroke-width=".2">
<path d="M52 32.1h12.7M64.7 24.5h-20.4v2.5M64.7 37.2h-20.4v2.5M52 44.8h12.7M52 57.5h12.7M64.7 49.9h-20.4v2.5M74.8 42.3h10.1M74.8 44.8h10.1M74.8 49.9h10.1M74.8 47.3h10.1M74.8 52.4h10.1M74.8 57.5h10.1"/>
<path d="M74.8 55h10.1M52 70.2h12.7M64.7 62.6h-20.4v2.5M74.8 60h10.1"/>
<circle cx="204.1" cy="120.9" r=".51"/>
</g>
<g font-size="7.1" fill="#7d0400">
<text x="29.1" y="16.9">CONTROLLER</text>
<text x="80.9" y="84.4">NaNd Synth Main Module</text>
<text x="191.5" y="184.3">TOMRIS</text>
</g>
<text font-size="3.6" fill="#7d0400" x="172.5" y="180.5">Design by:</text>
<g font-size="2.7" fill="#7d0400">
<text x="173.8" y="160.2">Released under the Creative Commons</text>
<text x="173.8" y="164">Attribution Share-Alike 4.0 License</text>
<text x="174.5" y="167.8">https://creativecommons.org/licenses/by-sa/4.0/</text>
</g>
<g font-size="2.5" fill="#808080">
<text x="48.1" y="28.8">POT1</text>
<text x="54.5" y="24.5">POTL3O</text>
<text x="54.5" y="32.1">POTL2O</text>
<text x="48.1" y="41.5">POT2</text>
<text x="54.5" y="37.2">POTL4O</text>
<text x="54.5" y="44.8">POTL6O</text>
<text x="74.8" y="44.8">POTL3O</text>
<text x="74.8" y="42.2">POTL2O</text>
<text x="74.8" y="47.3">POTL6O</text>
<text x="54.5" y="49.9">POTL10O</text>
<text x="74.8" y="52.4">POTL9O</text>
<text x="74.8" y="49.9">POTL4O</text>
<text x="48.1" y="54.2">POT3</text>
<text x="54.5" y="57.5">POTL9O</text>
<text x="74.8" y="54.9">POTL10O</text>
<text x="74.8" y="57.5">POTL11O</text>
<text x="54.5" y="62.5">POTL11O</text>
<text x="74.8" y="60">POTL13O</text>
<text x="83" y="65.1">CONTOUT</text>
<text x="48.1" y="66.9">POT4</text>
<text x="54.5" y="70.2">POTL13O</text>
<text x="85" y="97.3">PWIN</text>
<text x="143.3" y="100">IC1A</text>
<text x="178.9" y="102.5">IC1B</text>
<text x="209.3" y="105">IC1C</text>
<text x="239.8" y="107.6">IC1D</text>
<text x="85" y="108.2">M02PTH</text>
<text x="97.6" y="110.7">GNDMM</text>
<text x="143.3" y="108.2">4093N</text>
<text x="178.9" y="110.7">4093N</text>
<text x="209.3" y="113.3">4093N</text>
<text x="239.8" y="115.8">4093N</text>
<text x="263.5" y="118.1">JP9</text>
<text x="85" y="120.1">CONTIN</text>
<text x="95.1" y="123.4">POTL2I</text>
<text x="95.1" y="126">POTL3I</text>
<text x="134.2" y="125.3">C1</text>
<text x="140.8" y="120.9">POTL2I</text>
<text x="169.7" y="125.3">C2</text>
<text x="176.3" y="120.9">POTL6I</text>
<text x="186.5" y="126">POTL4I</text>
<text x="200.2" y="125.3">C3</text>
<text x="204.2" y="120.9">POTL9I</text>
<text x="230.6" y="125.3">C4</text>
<text x="234.7" y="120.9">POTL13I</text>
<text x="95.1" y="131">POTL4I</text>
<text x="95.1" y="128.5">POTL6I</text>
<text x="150.9" y="128.5">POTL3I</text>
<text x="216.9" y="128.5">POTL10I</text>
<text x="237.2" y="128.5">POTL11I</text>
<text x="255" y="131">GNDMM</text>
<text x="95.1" y="136.1">POTL10I</text>
<text x="95.1" y="133.6">POTL9I</text>
<text x="120.5" y="132.8">JG1</text>
<text x="139.8" y="135.7">C5</text>
<text x="156" y="132.8">JG2</text>
<text x="175.3" y="135.7">C6</text>
<text x="186.5" y="132.8">JG3</text>
<text x="205.8" y="135.7">C7</text>
<text x="216.9" y="132.8">JG4</text>
<text x="236.2" y="135.7">C8</text>
<text x="95.1" y="141.2">POTL13I</text>
<text x="95.1" y="138.7">POTL11I</text>
<text x="120.5" y="143.7">M02PTH</text>
<text x="156" y="143.7">M02PTH</text>
<text x="186.5" y="143.7">M02PTH</text>
<text x="216.9" y="143.7">M02PTH</text>
<text x="133.2" y="151.3">GNDMM</text>
<text x="168.7" y="151.3">GNDMM</text>
<text x="199.2" y="151.3">GNDMM</text>
<text x="229.6" y="151.3">GNDMM</text>
</g>
<g font-size="2.1" fill="#808080">
<text x="86.5" y="41.9">1</text>
<text x="86.5" y="44.4">2</text>
<text x="86.5" y="47">3</text>
<text x="86.5" y="49.5">4</text>
<text x="86.5" y="52">5</text>
<text x="86.5" y="54.6">6</text>
<text x="86.5" y="57.1">7</text>
<text x="86.5" y="59.6">8</text>
<text x="92.4" y="100.2">2</text>
<text x="134.7" y="100.2">1</text>
<text x="92.4" y="102.8">1</text>
<text x="134.7" y="105.3">2</text>
<text x="145.7" y="102.8">3</text>
<text x="170.3" y="107.9">6</text>
<text x="170.3" y="102.8">5</text>
<text x="181.2" y="105.3">4</text>
<text x="200.7" y="105.3">8</text>
<text x="211.6" y="107.9">10</text>
<text x="230" y="107.9">12</text>
<text x="200.7" y="110.4">9</text>
<text x="230" y="112.9">13</text>
<text x="242.1" y="110.4">11</text>
<text x="92.4" y="125.6">7</text>
<text x="92.4" y="123.1">8</text>
<text x="92.4" y="130.7">5</text>
<text x="92.4" y="128.2">6</text>
<text x="92.4" y="135.8">3</text>
<text x="92.4" y="133.2">4</text>
<text x="127.9" y="135.8">2</text>
<text x="163.4" y="135.8">2</text>
<text x="193.9" y="135.8">2</text>
<text x="224.3" y="135.8">2</text>
<text x="92.4" y="140.8">1</text>
<text x="92.4" y="138.3">2</text>
<text x="127.9" y="138.3">1</text>
<text x="163.4" y="138.3">1</text>
<text x="193.9" y="138.3">1</text>
<text x="224.3" y="138.3">1</text>
</g>
<g font-size="1.4" fill="#7d0400">
<text x="259.6" y="112">L</text>
<text x="259.3" y="114.6">R</text>
</g>
</svg>
